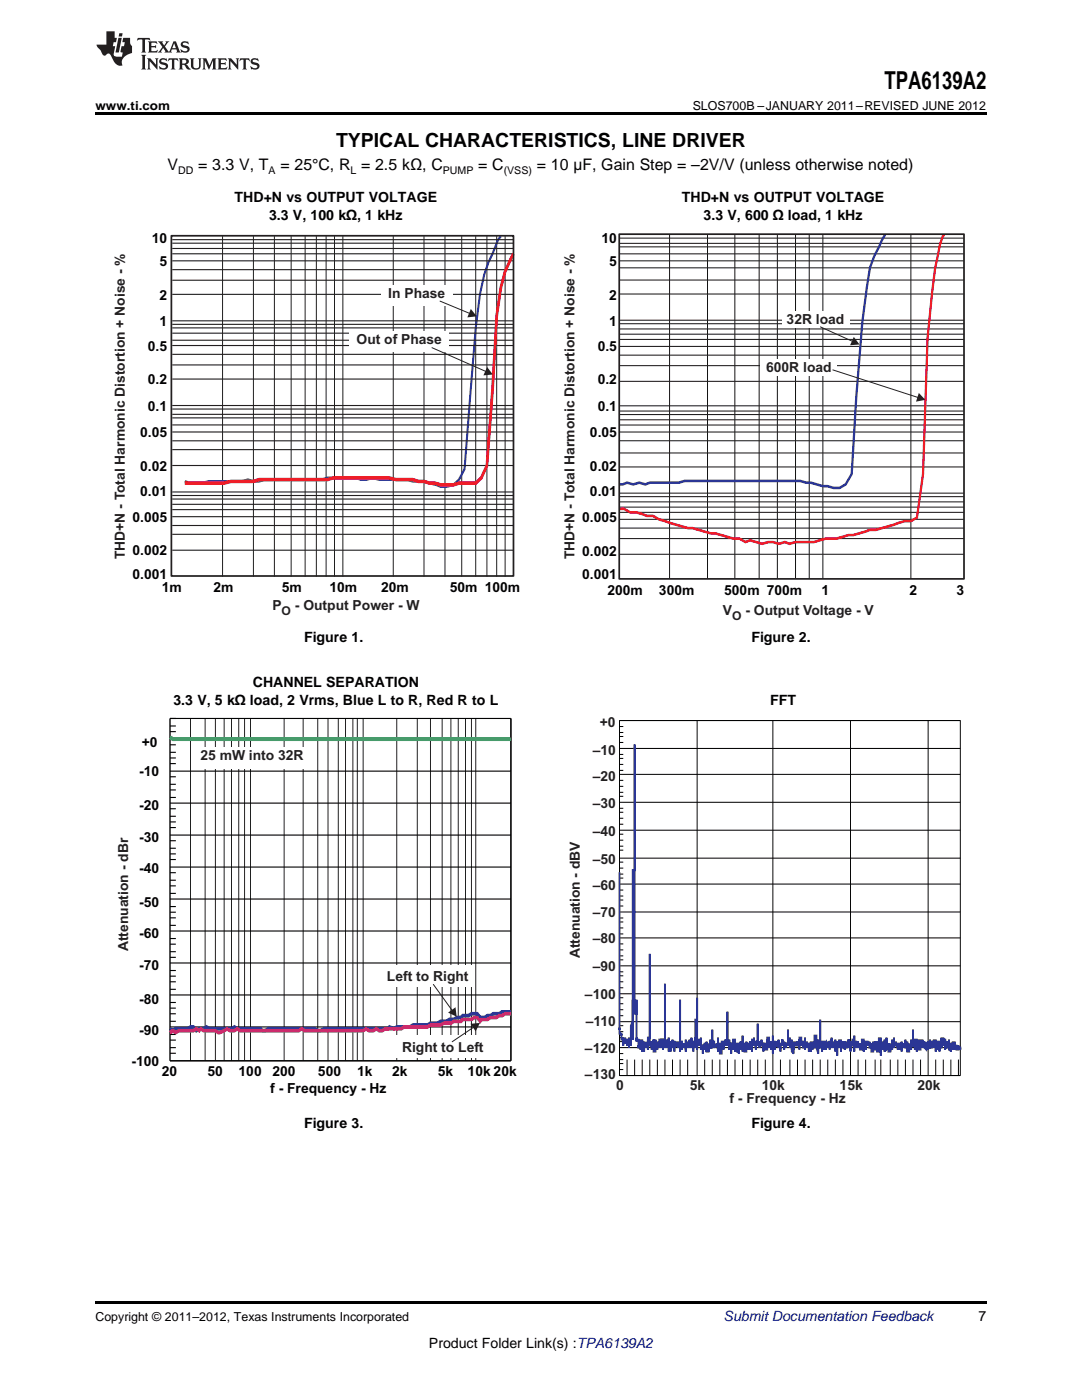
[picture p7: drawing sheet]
<svg xmlns="http://www.w3.org/2000/svg" width="216mm" height="279mm" viewBox="0 0 216 279" stroke-linecap="round" stroke-linejoin="round" font-family="sans-serif">
<g fill="none" stroke="#010202" stroke-width=".2">
<path d="M33.9 143.4h68v68.3h-68zM33.9 159.2h1.2M33.9 157.6h1.2M33.9 156.5h1.2M33.9 155h1.2M33.9 153.9h68M33.9 152.4h1.2M33.9 151.3h1.2M33.9 150.1h1.2M33.9 148.6h1.2M33.9 147.5h68M33.9 146h1.2"/>
<path d="M33.9 144.9h1.2M38 143.4v68.3M40.9 143.4v68.3M43 143.4v68.3M44.7 143.4v68.3M46.2 143.4v68.3M47.6 143.4v68.3M48.8 143.4v68.3M50 143.4v68.3M56.7 143.4v68.3M60.5 143.4v68.3M63.4 143.4v68.3"/>
<path d="M65.5 143.4v68.3M67.5 143.4v68.3M69 143.4v68.3M70.4 143.4v68.3M71.3 143.4v68.3M72.5 143.4v68.3M79.2 143.4v68.3M83.3 143.4v68.3M85.9 143.4v68.3M88.2 143.4v68.3M90 143.4v68.3M91.4 143.4v68.3"/>
<path d="M92.9 143.4v68.3M94.1 143.4v68.3M94.9 143.4v68.3M123.6 143.8h68v70.8h-68zM123.6 158.9h.8M123.6 158.1h.8M123.6 156.9h.8M123.6 155.7h.8M123.6 154.5h68M123.6 153.7h.8M123.6 152.6h.8M123.6 151.4h.8"/>
<path d="M123.6 150.6h.8M123.6 149.4h68M123.6 148.2h.8M123.6 147h.8M123.6 146.2h.8M123.6 145h.8M139.1 143.8v70.8M154.2 143.8v70.8M169.7 143.8v70.8M185.2 143.8v70.8M33.9 179.4h68M33.9 178.3h1.2"/>
<path d="M33.9 176.8h1.2M33.9 175.7h1.2M33.9 174.2h1.2M33.9 173h68M33.9 171.5h1.2M33.9 170.4h1.2M33.9 169.3h1.2M33.9 167.8h1.2M33.9 166.7h68M33.9 165.2h1.2M33.9 164h1.2M33.9 162.9h1.2"/>
<path d="M33.9 161.4h1.2M33.9 160.3h68M123.6 179.6h.8M123.6 178.8h.8M123.6 177.6h.8M123.6 176.4h68M123.6 175.2h.8M123.6 174.4h.8M123.6 173.3h.8M123.6 172.1h.8M123.6 171.3h68M123.6 169.7h.8"/>
<path d="M123.6 168.9h.8M123.6 167.7h.8M123.6 166.5h.8M123.6 165.7h68M123.6 164.5h.8M123.6 163.3h.8M123.6 162.1h.8M123.6 161.3h.8M123.6 160.1h68M33.9 195.9h1.2M33.9 182h1.2M33.9 198.6h68"/>
<path d="M33.9 197.4h1.2M33.9 194.8h1.2M33.9 193.7h1.2M33.9 192.2h68M33.9 191.1h1.2M33.9 189.9h1.2M33.9 188.4h1.2M33.9 187.3h1.2M33.9 185.8h68M33.9 184.7h1.2M33.9 183.2h1.2M33.9 180.9h1.2"/>
<path d="M123.6 199.1h.8M123.6 198.3h68M123.6 197.1h.8M123.6 195.9h.8M123.6 194.7h.8M123.6 193.9h.8M123.6 192.8h68M123.6 191.6h.8M123.6 190.8h.8M123.6 189.6h.8M123.6 188.4h.8M123.6 187.2h68"/>
<path d="M123.6 186.4h.8M123.6 185.2h.8M123.6 184h.8M123.6 183.2h.8M123.6 182h68M123.6 180.8h.8M33.9 209.1h1.2M33.9 210.2h1.2M33.9 207.6h1.2M33.9 206.4h1.2M33.9 204.9h68M33.9 203.8h1.2"/>
<path d="M33.9 202.3h1.2M33.9 201.2h1.2M33.9 200.1h1.2M123.6 213.5h.8M123.6 212.3h.8M123.6 211.5h.8M123.6 210.3h.8M123.6 209.1h68M123.6 207.9h.8M123.6 207.1h.8M123.6 205.9h.8M123.6 204.7h.8"/>
<path d="M123.6 203.9h68M123.6 202.7h.8M123.6 201.5h.8M123.6 200.3h.8M125.1 211.5v3.1M126.6 211.5v3.1M128.1 211.5v3.1M129.7 211.5v3.1M131.2 211.5v3.1M132.7 211.5v3.1M134.2 211.5v3.1M135.7 211.5v3.1"/>
<path d="M137.2 211.5v3.1M140.6 211.5v3.1M142.1 211.5v3.1M143.6 211.5v3.1M145.1 211.5v3.1M146.7 211.5v3.1M148.2 211.5v3.1M149.7 211.5v3.1M151.2 211.5v3.1M152.7 211.5v3.1M155.7 211.5v3.1M157.6 211.5v3.1"/>
<path d="M159.1 211.5v3.1M160.6 211.5v3.1M162.2 211.5v3.1M163.7 211.5v3.1M165.2 211.5v3.1M166.7 211.5v3.1M168.2 211.5v3.1M171.2 211.5v3.1M172.7 211.5v3.1M174.6 211.5v3.1M175.8 211.5v3.1M177.6 211.5v3.1"/>
<path d="M179.2 211.5v3.1M180.7 211.5v3.1M182.2 211.5v3.1M183.7 211.5v3.1M186.7 211.5v3.1M188.2 211.5v3.1M189.7 211.5v3.1M191.2 211.5v3.1"/>
</g>
<path d="M123.6 174v32.3h.4v1.2h.4v1.2v-1.6v.8h.3v-.4v.8v-1.2v1.2v-.4h.4v.4v-.8v1.2v-1.2v.4v-.4h.4v1.6v-2v.4h.4v1.2v-4l.4-.8v-4.4v8v-33.9h.3v-25v53.7h.4v-2.8v8.4v-.8v.4h.4v1.6v-.4v.4h.4v.4v-2v.4h.3v1.2v-1.6v2.4v-1.6v.8h.4v-1.2v2v-1.2l.4-.4v.8v-.8l.4 .4v.8v-2.4h.4v-16.7v18.3v-.4v.4h.3v-.8v1.6v-1.2h.4v-.8v2.4h.4v-2.4v1.2v-.4v.4h.4v.8v-1.6v.8h.3v-.8v1.2v-1.6h.4v1.6v-1.6h.4v2v-2h.4v1.6v-12.8v12h.4v.8v-1.6v.8h.3v1.6v-2.8v1.6v-.4v.4l.4-.4v-.4v2v-2v.8h.4v.4v-1.6v.8v-.4h.4v2v-1.6v.8v-.4h.3v-.8v.8v-.4v.4h.4v.4v-1.2v.4h.4v1.6v-10.4v8.8v-.4h.4v1.6v-.8h.4v-.4v.8v-.8v.8v-.4l.3-.4v-.8v2.4v-1.2h.4v-.8v1.2v-.8v.8v-.8h.4v.8v-1.6v.8h.4v-.4v.8v-1.6v2v-.8h.3v-.4v2v-2h.4v-.8v2v-5.6h.4v-4.4v10.4v-1.6v.4h.4v.4v-1.2v.4v-.4h.4v2v-2.4v1.6h.3v1.6v-1.6h.4v.8v-1.2v.4v-.4v.4v-.4h.4v1.6v-2v2h.4v-1.6v1.6v-.8h.3v-1.6v1.6v-.4v.4v-.4v.4h.4v-3.6v3.6v-1.2v.4v-.4h.4v1.2v-.8v.8l.4-.4v-.4l.4 1.2v-.4v.8v-2.8v1.2h.3v2h.4v-2.4h.4v1.6v-1.6v1.2v-.8h.4v.4v-1.2v.8v-.8v.4h.3v-6v6.8v-.4h.4v1.2v-2v.8h.4v2v-2h.4v1.2v-2h.4v2.4v-1.6h.3v1.6h.4v-1.2v1.6v-2h.4v.4v-.8v1.6v-.8h.4v1.2v-3.2v1.6h.3v1.6h.4v-2v1.6l.4-1.2v1.2v-1.2h.4v-.4v1.6v-1.6v1.2h.4v.8v-2.4h.3v-.4v1.6v-.8v.8l.4-.4v1.2v-1.6h.4v.8v-4.4v4h.4v-.4v1.2v-1.2v.8h.3v-1.2v.8h.4v1.6v-1.6h.4v1.2v-1.2v1.2h.4v-2.4h.4v2v-1.2v.8h.3v-.8v1.6v-1.6v.8h.4v.4v-.8v2v-3.6v1.2h.4v1.6v-.8h.4v-.8v.8h.3v.4v-1.6v1.2v-.4v.4h.4v1.2v-1.6h.4v-.8v1.2v-1.2v1.2v-.4h.4v1.2v-1.6v.4h.4v.8v-.8h.3v-.8v1.2v-3.2v2.8h.4v-1.2v2v-1.2h.4v.4v-.8v2.4l.4 .4v-2.4v.4h.4v.4v-.8v.8h.3v-.8v.4v-.4v.4h.4v.4v-1.2v2v-2.4h.4v1.6v-.8h.4v1.2h.3v.4v-2.4v2.4v-1.6v.4h.4v.8v-1.2v.4h.4v1.6v-1.6v.8v-.4h.4v1.2v-2v2v-1.6v.8h.4v-.8v1.2v-1.6v1.2h.3v-2.4h.4v2.4v-.4l.4 1.6v-2.8v1.6h.4v-5.6v5.2v-.4h.3v.8v-1.2v2v-2h.4v1.6v-1.2l.4-.4v1.6v-.8h.4v.4v-1.2v.8h.4v.8v-1.6h.3v.4v-1.2v2v-.8h.4v-.4v1.2v-.4v.4v-.4h.4v-1.2v2.4v-1.6h.4v-.4v2.8v-2.8v.8h.3v.4v-1.6v.8h.4v.8v-1.6v2.4v-.8h.4v-1.2v1.2v-.4h.4v.8v-1.6v1.6v-.4h.4v-1.2v.8v-.4h.3v-.8v1.6v-1.6v.4h.4v2v-1.2h.4v-1.2h.4v-.8v3.2v-2h.3v1.2v-1.2l.4 .4v.8v-1.2v.8v-.8v.8h.4v.4v-.8v1.2h.4v-2h.4v2.4v-.8h.3v.4v-1.6h.4v.8v-.4v.4v-.4v.4v-.4h.4v.4v-.8v1.2h.4v-.8v1.6h.3v-2v1.2v-.4h.4v.8v-1.6v1.6h.4v-1.6v2v-.8v.8h.4v-2.8v1.2h.4v.8v-1.2v2.8v-3.6v1.6h.3v.8v-1.6v1.6v-.4h.4v-.4v1.2v-2.4v.4h.4v.8v-1.6v2.4l.4-.4v-.8v1.6h.3v-1.6v1.6v-1.2h.4v-.4v1.2v-2v1.2v-.4v.4v-.4h.4v-1.2v2v-.4h.4v-.8v.8v-.4h.4v1.2v-1.2v.8h.3v-.4v.8v-1.2v.4v-.4h.4v1.6v-2v.8h.4v-.4v.8v-.4h.4v-1.2v1.6h.3v.8v-2v2h.4v-1.6v1.2v-.8h.4v.8v-2v1.6v-.4h.4v-3.2v3.2h.4v.8v-2h.3v2.4v-1.6h.4v-.4v.8v-1.2v2h.4v-2v1.2v-.4v.4h.4v.4v-1.6v.8h.3v.4v-.8v1.2l.4 .4v-1.2v.8v-.8l.4-.4v1.6v-.8v.4h.4v-1.6v1.6h.4v-1.2h.3v.4v-.8v1.6v-1.2h.4v2v-2.4v.8v-.4v.4h.4v1.2v-1.6h.4v2v-.8h.3v-2v.4h.4v.4v-.8v1.6v-1.2h.4v2v-2v.8h.4v.8v-1.2v1.2v-.8v.8h.4v-1.6v2h.3v-1.2v1.6v-1.6h.4v1.2v-1.6v.4h.4v-.4v1.6v-1.2v.4h.4v.8h.3v-.8v.8v-.4h.4v.4v-.4" fill="none" stroke="#2b3695" stroke-width=".39"/>
<path d="M35.1 147.5h-.6l-.6-.4 .6 .4h67.4" fill="none" stroke="#1ab04b" stroke-width=".66" stroke-linecap="butt"/>
<path d="M101.9 201.9h-1.7l-.6 .4h-1.2l-.5 .4h-.6l-.6 .4h-.9l-.6-.8h-1.1l-.6 .4h-1.2l-.3 .4h-.9l-.5 .3h-.9l-.6 .4h-1.2l-.6 .4h-1.4l-.6 .4h-2.9l-.6 .3h-2.6l-.6 .4-.9-.4-.3 .4h-12.8l-.6 .4h-.6l-.6-.4h-9.3l-.6 .4h-.6l-.3-.4h-4.6l-.6-.4-.6 .4h-4.4l-.6-.4-.6 .4h-.8l-.6 .4-.6-.8h-.6l-.6 .4h-2.3l-.6 .4-.6-.4 .6 .4 .6-.4" fill="none" stroke="#2b3695" stroke-width=".66" stroke-linecap="butt"/>
<path d="M101.9 202.3h-1.1l-.6 .4h-.6l-.6 .4h-1.1l-.6 .3h-1.2l-.3 .4-.6-.7h-.6l-.5 .3h-1.8l-.3 .4h-1.4l-.6 .4h-1.5l-.6 .4h-2l-.6 .3h-4.7l-.6 .4h-3.2l-.5 .4h-.6l-.6-.4-.6 .4h-.9l-.6-.4-.5 .4h-11.7l-.6-.4-.6 .4h-11.7l-.5-.4-.6 .4h-.9l-.6-.4-.6 .4-1.1 .4-.6-.4h-2.4l-.5-.4-.3 .4-.6-.4-.6 .4h-2.9l-.6 .4-.6-.4-.6 .4 .6-.4 .6 .4" fill="none" stroke="#b6208b" stroke-width=".66" stroke-linecap="butt"/>
<g fill="#fff">
<path d="M75.9 192.7h18.4v4.3h-18.4z" fill-rule="evenodd"/>
<path d="M78.9 206.7h18.6v4.5h-18.6z" fill-rule="evenodd"/>
</g>
<path d="M86.5 196.5l3.7 5.2" fill="none" stroke="#231f20" stroke-width=".2"/>
<path d="M89.4 202.1l1.5-1.1 .2 1.9z" fill="#231f20"/>
<path d="M94.5 205l-4.3 2.9" fill="none" stroke="#231f20" stroke-width=".2"/>
<path d="M93.9 204.3l1.9-.2-.9 1.7z" fill="#231f20"/>
<path d="M38.9 149.1h22.7v4.3h-22.7z" fill-rule="evenodd" fill="#fff"/>
<path d="M133.6 46.8v68.7M141.2 46.8v68.7M146.6 46.8v68.7M151.5 46.8v68.7M155.1 46.8v68.7M158.7 46.8v68.7M161.5 46.8v68.7M164.2 46.8v68.7M181.8 46.8v68.7" fill="none" stroke="#010202" stroke-width=".2"/>
<g fill="none" stroke="#231f20" stroke-width=".2">
<path d="M123.6 58.7h68.8M123.6 55.9h68.8M123.6 53.5h68.8M123.6 52.1h68.8M123.6 50.7h68.8M123.6 49.3h68.8M123.6 48.6h68.8M123.6 47.5h68.8M123.6 76.1h68.8M123.6 73h68.8M123.6 70.9h68.8M123.6 69.1h68.8"/>
<path d="M123.6 67.7h68.8M123.6 66.7h68.8M123.6 65.7h68.8M123.6 64.6h68.8M123.6 63.9h68.8M123.6 99.1h68.8M123.6 98.4h68.8M123.6 93.2h68.8M123.6 90.4h68.8M123.6 88h68.8M123.6 86.2h68.8M123.6 84.8h68.8"/>
<path d="M123.6 83.8h68.8M123.6 82.7h68.8M123.6 82h68.8M123.6 81h68.8M125.1 96.3l-.9 .4h-.6M123.6 101.6h.9l1.2 .7M123.6 110.6h68.8M123.6 107.5h68.8M123.6 105.4h68.8M123.6 103.6h68.8M123.6 102.3h68.8M123.6 101.2h68.8"/>
<path d="M123.6 100.2h68.8"/>
</g>
<path d="M188.4 46.8l-.3 .4-.6 1.7-.9 4.5-1.5 14-.9 27.2-1.2 8.7-1.2 .7h-1.3l-5.7 1.7h-1.2l-3.3 1.1h-1l-2.4 .7h-2.1l-2.4 .7h-3.7l-1.2 .3-.9-.3-1.2 .3-1.2-.3h-.9l-1.2 .3-2.4-.7-.9 .4-1.3-.7h-1.2l-3.6-1.1h-.9l-3.6-1h-1l-5.7-1.8-1.2-.6h-1.2l-2.2-.7h-1.2l-1.2-.7h-.9" fill="none" stroke="#ee1e28" stroke-width=".48"/>
<path d="M176.6 46.8l-2.1 4.2-.9 2.4-1.5 10.9-1.2 14.9-1 15.4-1.2 2.1-1.2 .7h-1.2l-6.6-1.4h-23.1l-1.2 .3h-5.7l-.9 .4-1.2-.4-1.3 .4-1.2-.4-.9 .4h-.6" fill="none" stroke="#2b3695" stroke-width=".48"/>
<path d="M123.6 46.7h68.8v68.8h-68.8z" fill="none" stroke="#231f20" stroke-width=".35"/>
<g fill="#fff">
<path d="M156 62.1h13.4v3.4h-13.4z" fill-rule="evenodd"/>
<path d="M151.7 71.7h15.4v3.4h-15.4z" fill-rule="evenodd"/>
</g>
<path d="M163.7 65.2l6.4 2.9" fill="none" stroke="#231f20" stroke-width=".2"/>
<path d="M170.4 67.2l1.1 1.5-1.9 .2z" fill="#231f20"/>
<path d="M166.2 73.8l17 5.5" fill="none" stroke="#231f20" stroke-width=".2"/>
<path d="M183.3 78.4l1.3 1.4-1.8 .4z" fill="#231f20"/>
<g fill="none" stroke="#010202" stroke-width=".2">
<path d="M44.4 47.1v68M50.6 47.1v68M54.7 47.1v68M58.1 47.1v68M60.9 47.1v68M63.1 47.1v68M65.1 47.1v68M66.7 47.1v68M68.4 47.1v68M78.5 47.1v68M84.6 47.1v68M88.8 47.1v68"/>
<path d="M92.1 47.1v68M94.9 47.1v68M97.2 47.1v68M99.1 47.1v68M100.8 47.1v68"/>
</g>
<path d="M100 47.1l-.6 .7-2 4.6-.8 2.5-.8 3.8-.9 6.7-2.2 28.2-1.1 2.1a3.6 3.6 0 0 1-4.5 1.1l-2.5-.7h-2.2l-1.1-.4h-5.6l-1.4-.3-1.1 .3h-1.2l-1.1-.3h-5.6l-1.1 .3h-11.4l-1.1 .4h-1.1l-1.2-.4-1.1 .4h-6.7l-1.4 .3h-2.2l-1.1-.3" fill="none" stroke="#2b3695" stroke-width=".46"/>
<g fill="none" stroke="#231f20" stroke-width=".2">
<path d="M34.4 58.7h68.1M34.4 55.9h68.1M34.4 53.8h68.1M34.4 52.1h68.1M34.4 50.6h68.1M34.4 49.6h68.1M34.4 48.5h68.1M34.4 47.8h68.1M34.4 75.6h68.1M34.4 72.8h68.1M34.4 70.7h68.1M34.4 69h68.1"/>
<path d="M34.4 67.9h68.1M34.4 66.5h68.1M34.4 65.4h68.1M34.4 64.7h68.1M34.4 64h68.1M34.4 99.6h68.1M34.4 98.9h68.1M34.4 98.2h68.1M34.4 92.9h68.1M34.4 89.7h68.1M34.4 88h68.1M34.4 86.2h68.1"/>
<path d="M34.4 84.8h68.1M34.4 83.4h68.1M34.4 82.7h68.1M34.4 81.6h68.1M34.4 80.9h68.1M36.9 96.1l1.1 .3h1.1h-2.2M34.4 109.8h68.1M34.4 106.6h68.1M34.4 104.9h68.1M34.4 103.1h68.1M34.4 101.7h68.1M34.4 100.6h68.1"/>
</g>
<path d="M102.5 50.6l-1.7 3.6-.8 3.1-.9 5.7-.8 14.8-1.1 15.1-1.2 2.5-1.1 1h-3.3l-1.1 .4h-2.5l-1.2-.4h-1.1l-1.1-.3h-1.1l-1.1-.4h-3.4l-1.4-.3h-11.1l-1.2 .3h-13.6l-1.1 .4h-4.5l-1.4 .3h-7.8" fill="none" stroke="#ee1e28" stroke-width=".63" stroke-linecap="butt"/>
<path d="M34.2 47.1h68.3v67.9h-68.3z" fill="none" stroke="#231f20" stroke-width=".35"/>
<g fill="#fff">
<path d="M76 56.9h14.3v4.1h-14.3z" fill-rule="evenodd"/>
<path d="M69.8 66.2h19.8v4.1h-19.8z" fill-rule="evenodd"/>
</g>
<path d="M87.8 60.1l5.9 2.5" fill="none" stroke="#231f20" stroke-width=".2"/>
<path d="M94 61.7l1.1 1.4-1.8 .2z" fill="#231f20"/>
<path d="M86.2 69.4l10.8 4.7" fill="none" stroke="#231f20" stroke-width=".2"/>
<path d="M97.2 73.2l1.1 1.5-1.8 .2z" fill="#231f20"/>
<g fill="#231f20">
<path d="M27.5 7.6l-.1 .5 .4-.2h.6v.1v2.1l-.2 .4h1l-.3-.4v-2.1l.1-.1h.5l.5 .2-.2-.5zM29.5 8.3l.2 .3v1.5l-.2 .4h1.8l.2-.6a1.04 1.04 0 0 1-1.3 .2v-.7h.6l.3 .2v-.6l-.3 .2h-.6v-.6l.8-.1 .4 .3-.2-.5zM31.5 8.3l.9 1.1-.9 1.1h.8l-.2-.2 .5-.7 .4 .7-.2 .2h1.5l-.1-.2 .1-.4h.9l.1 .4-.2 .2h1l-.3-.3-.7-1.9h-.5l-.9 2-.8-1 .9-1h-.8l.1 .3-.3 .5-.4-.6 .2-.2zM34.7 8.6l.4 1h-.7zM36.3 8.4a.63 .63 0 0 0-.2 .7 .63 .63 0 0 0 .6 .4l.6 .2 .1 .2a.75 .75 0 0 1-.7 .4 .75 .75 0 0 1-.6-.5l.1 .7 .1-.1a1.11 1.11 0 0 0 1.5-.6 1.13 1.13 0 0 0-1.2-.8l-.1-.4a1.04 1.04 0 0 1 1.2 .2l-.2-.5-.1 .1-.5-.2zM28.2 10.9l.2 .4v2.2l-.2 .4h1l-.3-.4v-2.2l.3-.4zM29.3 11.6l.3 .4v1.5l-.3 .4h.8l-.2-.4v-1.3l1.5 1.7v-1.9l.2-.4h-.7l.2 .4v.9l-1.1-1.3zM32 11.8a.62 .62 0 0 0-.2 .7 .62 .62 0 0 0 .6 .4l.6 .1 .1 .3a.76 .76 0 0 1-.7 .3 .76 .76 0 0 1-.6-.4l.1 .7 .1-.1a1.11 1.11 0 0 0 1.5-.6 1.13 1.13 0 0 0-1.2-.8l-.1-.4a1.04 1.04 0 0 1 1.2 .2l-.2-.6-.1 .1-.5-.1zM33.7 11.6l-.2 .6a.61 .61 0 0 1 .8-.3v1.6l-.2 .4h.9l-.2-.4v-1.6a.63 .63 0 0 1 .8 .3l-.2-.6zM35.6 11.6l.3 .4v1.5l-.3 .4h1l-.2-.2v-.8l.5 .2a.76 .76 0 0 0 1.2 .7l-1-1a.58 .58 0 0 0 .6-.5 .58 .58 0 0 0-.5-.6zM36.4 11.9h.1a.45 .45 0 0 1 .5 .1 .45 .45 0 0 1 .1 .5l-.7 .2zM37.9 11.6l.2 .2a2.17 2.17 0 0 0 .3 1.9 .99 .99 0 0 0 1.6-.6v-1.1l.2-.4h-.7l.2 .2a1.92 1.92 0 0 1-.2 1.8 .6 .6 0 0 1-.9-.5v-1.1l.2-.4zM40.4 11.6l.2 .4v1.5l-.2 .4h.7l-.2-.4v-1.4l.8 1.8 .8-1.8v1.4l-.2 .4h.9l-.2-.4v-1.5l.2-.4h-.8l-.6 1.5-.6-1.5zM43.4 11.6l.2 .4v1.5l-.2 .4h1.8l.2-.6a1.04 1.04 0 0 1-1.3 .1v-.6h.5l.4 .2v-.6l-.4 .2h-.5v-.7h.8l.3 .3-.1-.6zM45.5 11.6l.2 .4v1.5l-.2 .4h.7l-.2-.4v-1.3l1.5 1.7v-1.9l.2-.4h-.7l.2 .4v.9l-1.1-1.3zM47.9 11.6l-.1 .6a.61 .61 0 0 1 .8-.3v1.6l-.3 .4h1l-.3-.4 .1-1.6a.63 .63 0 0 1 .7 .3l-.1-.6zM50.2 11.8a.62 .62 0 0 0-.2 .7 .62 .62 0 0 0 .6 .4l.6 .1 .2 .3a.76 .76 0 0 1-.8 .3 .76 .76 0 0 1-.6-.4l.1 .7 .2-.1a1.11 1.11 0 0 0 1.5-.6 1.13 1.13 0 0 0-1.3-.8l-.1-.4a1.04 1.04 0 0 1 1.2 .2l-.1-.6-.2 .1-.5-.1z"/>
<path d="M21.2 6.3v2.6h-1.9l.1 .4 .7 .9a.91 .91 0 0 0 1 .8 .56 .56 0 0 1 .5-.3 .56 .56 0 0 1 .5 .3l.4 .8a1.53 1.53 0 0 0 1.9 1.2 1.54 1.54 0 0 1 1-2.1l.9-.3v-1.4a1.52 1.52 0 0 1-.3-1.6h-1.4l-.2 .8h.5l-.2 .8h-.4l-.2 1v.2l.4 .1-.2 .8a1.93 1.93 0 0 1-1.6-.3l.3-1.8h-.5l.2-.8h.4l.2-.8h-.4v-1.3zM23.6 7.6l-.6 2.9h.7l.6-2.9zM23.8 6.6l-.1 .7h.6l.2-.7z"/>
</g>
<path d="M19 259.7h177.8v.5h-177.8z" fill="#000"/>
<g fill="#fff">
<path d="M156.1 227h.4v.7h-.4z"/>
<path d="M66.9 227h.3v.7h-.3z"/>
<path d="M156.1 130h.4v.7h-.4z"/>
<path d="M66.9 130h.3v.7h-.3z"/>
</g>
<path d="M19 22.5h177.8v.5h-177.8z" fill="#000"/>
<text font-size="4.9" x="176.5" y="17.8">TPA6139A2</text>
<text font-size="3.9" x="67.1" y="29.3">TYPICAL CHARACTERISTICS, LINE DRIVER</text>
<g font-size="3.2">
<text x="33.4" y="34">V</text>
<text x="39.5" y="34">= 3.3 V, T</text>
<text x="56" y="34">= 25°C, R = 2.5 kΩ, C</text>
<text x="95.4" y="34">= C</text>
<text x="107.1" y="34">= 10 µF, Gain Step = –2V/V (unless otherwise noted)</text>
</g>
<g font-size="2.8">
<text x="46.8" y="40.4">THD+N vs OUTPUT VOLTAGE</text>
<text x="136.1" y="40.4">THD+N vs OUTPUT VOLTAGE</text>
<text x="53.7" y="44">3.3 V, 100 kΩ, 1 kHz</text>
<text x="140.4" y="44">3.3 V, 600 Ω load, 1 kHz</text>
<text x="60.7" y="128.2">Figure 1.</text>
<text x="149.9" y="128.2">Figure 2.</text>
<text x="50.4" y="137">CHANNEL SEPARATION</text>
<text x="34.6" y="140.6">3.3 V, 5 kΩ load, 2 Vrms, Blue L to R, Red R to L</text>
<text x="153.7" y="140.6">FFT</text>
<text x="60.7" y="225.2">Figure 3.</text>
<text x="149.9" y="225.2">Figure 4.</text>
<text x="195.3" y="263.6">7</text>
<text x="85.6" y="269">Product Folder Link(s) :TPA6139A2</text>
</g>
<g font-size="2.8" fill="#010202">
<text x="30.3" y="48.5">10</text>
<text x="31.8" y="53.1">5</text>
<text x="120" y="48.5">10</text>
<text x="121.6" y="53.1">5</text>
<text x="31.8" y="59.8">2</text>
<text x="121.6" y="59.8">2</text>
<text x="31.8" y="65.1">1</text>
<text x="121.6" y="65.1">1</text>
<text x="29.5" y="70">0.5</text>
<text x="119.3" y="70">0.5</text>
<text x="29.5" y="76.7">0.2</text>
<text x="119.3" y="76.7">0.2</text>
<text x="29.5" y="82">0.1</text>
<text x="119.3" y="82">0.1</text>
<text x="28" y="87.3">0.05</text>
<text x="117.7" y="87.3">0.05</text>
<text x="28" y="94">0.02</text>
<text x="117.7" y="94">0.02</text>
<text x="28" y="98.9">0.01</text>
<text x="117.7" y="98.9">0.01</text>
<text x="26.4" y="104.2">0.005</text>
<text x="116.2" y="104.2">0.005</text>
<text x="26.4" y="110.9">0.002</text>
<text x="116.2" y="110.9">0.002</text>
<text x="26.4" y="115.5">0.001</text>
<text x="32.3" y="118.2">1m</text>
<text x="42.6" y="118.2">2m</text>
<text x="56.3" y="118.2">5m</text>
<text x="65.7" y="118.2">10m</text>
<text x="76.1" y="118.2">20m</text>
<text x="89.7" y="118.2">50m 100m</text>
<text x="116.2" y="115.6">0.001</text>
<text x="121.2" y="118.8">200m</text>
<text x="131.5" y="118.8">300m</text>
<text x="144.5" y="118.8">500m 700m</text>
<text x="163.9" y="118.8">1</text>
<text x="181.5" y="118.8">2</text>
<text x="190.8" y="118.8">3</text>
<text x="28.3" y="149.1">+0</text>
<text x="27.8" y="154.9">-10</text>
<text x="27.8" y="161.7">-20</text>
<text x="27.8" y="167.9">-30</text>
<text x="27.8" y="174.2">-40</text>
<text x="27.8" y="181">-50</text>
<text x="27.8" y="187.3">-60</text>
<text x="27.8" y="193.5">-70</text>
<text x="27.8" y="200.3">-80</text>
<text x="27.8" y="206.6">-90</text>
<text x="26.2" y="212.8">-100</text>
<text x="32.3" y="214.7">20</text>
<text x="41.4" y="214.7">50</text>
<text x="47.6" y="214.7">100</text>
<text x="54.4" y="214.7">200</text>
<text x="63.4" y="214.7">500</text>
<text x="71.2" y="214.7">1k</text>
<text x="78.3" y="214.7">2k</text>
<text x="87.3" y="214.7">5k</text>
<text x="93.3" y="214.7">10k 20k</text>
<text x="53.9" y="218">f - Frequency - Hz</text>
</g>
<g font-size="2.8" fill="#231f20">
<text x="77.5" y="59.4">In Phase</text>
<text x="157" y="64.6">32R load</text>
<text x="71.1" y="68.7">Out of Phase</text>
<text x="152.9" y="74.2">600R load</text>
<text x="24.9" y="111.6" transform="rotate(-90 24.9 111.6)">THD+N - Total Harmonic Distortion + Noise - %</text>
<text x="114.7" y="111.6" transform="rotate(-90 114.7 111.6)">THD+N - Total Harmonic Distortion + Noise - %</text>
<text x="54.4" y="121.7">P</text>
<text x="58.8" y="121.7">- Output Power - W</text>
<text x="144.3" y="122.8">V</text>
<text x="148.7" y="122.8">- Output Voltage - V</text>
<text x="119.7" y="145.1">+0</text>
<text x="40" y="151.6">25 mW into 32R</text>
<text x="118.3" y="150.6">–10</text>
<text x="118.3" y="155.8">–20</text>
<text x="118.3" y="161.3">–30</text>
<text x="118.3" y="166.8">–40</text>
<text x="118.3" y="172.4">–50</text>
<text x="118.3" y="177.5">–60</text>
<text x="118.3" y="183.1">–70</text>
<text x="25.6" y="189.8" transform="rotate(-90 25.6 189.8)">Attenuation - dBr</text>
<text x="115.7" y="191.3" transform="rotate(-90 115.7 191.3)">Attenuation - dBV</text>
<text x="118.3" y="188.2">–80</text>
<text x="77.2" y="195.7">Left to Right</text>
<text x="118.3" y="193.8">–90</text>
<text x="116.7" y="199.3">–100</text>
<text x="80.2" y="209.9">Right to Left</text>
<text x="116.9" y="204.8">–110</text>
<text x="116.7" y="210.2">–120</text>
<text x="116.7" y="215.4">–130</text>
<text x="123" y="217.6">0</text>
<text x="137.6" y="217.6">5k</text>
<text x="145.6" y="220.1">f - Frequency - Hz</text>
<text x="152" y="217.6">10k</text>
<text x="167.5" y="217.6">15k</text>
<text x="183.1" y="217.6">20k</text>
</g>
<text font-size="2.8" fill="#0000c8" x="144.4" y="263.6">Submit Documentation Feedback</text>
<g font-size="2.5">
<text x="19" y="21.9">www.ti.com</text>
<text x="138.2" y="21.9">SLOS700B –JANUARY 2011–REVISED JUNE 2012</text>
<text x="19" y="263.6">Copyright © 2011–2012, Texas Instruments Incorporated</text>
</g>
<g font-size="2.4" fill="#231f20">
<text x="56.2" y="122.7">O</text>
<text x="146.1" y="123.7">O</text>
</g>
<g font-size="2.1">
<text x="35.6" y="34.6">DD</text>
<text x="53.6" y="34.6">A</text>
<text x="69.9" y="34.6">L</text>
<text x="88.4" y="34.6">PUMP</text>
<text x="100.5" y="34.6">(VSS)</text>
</g>
</svg>
